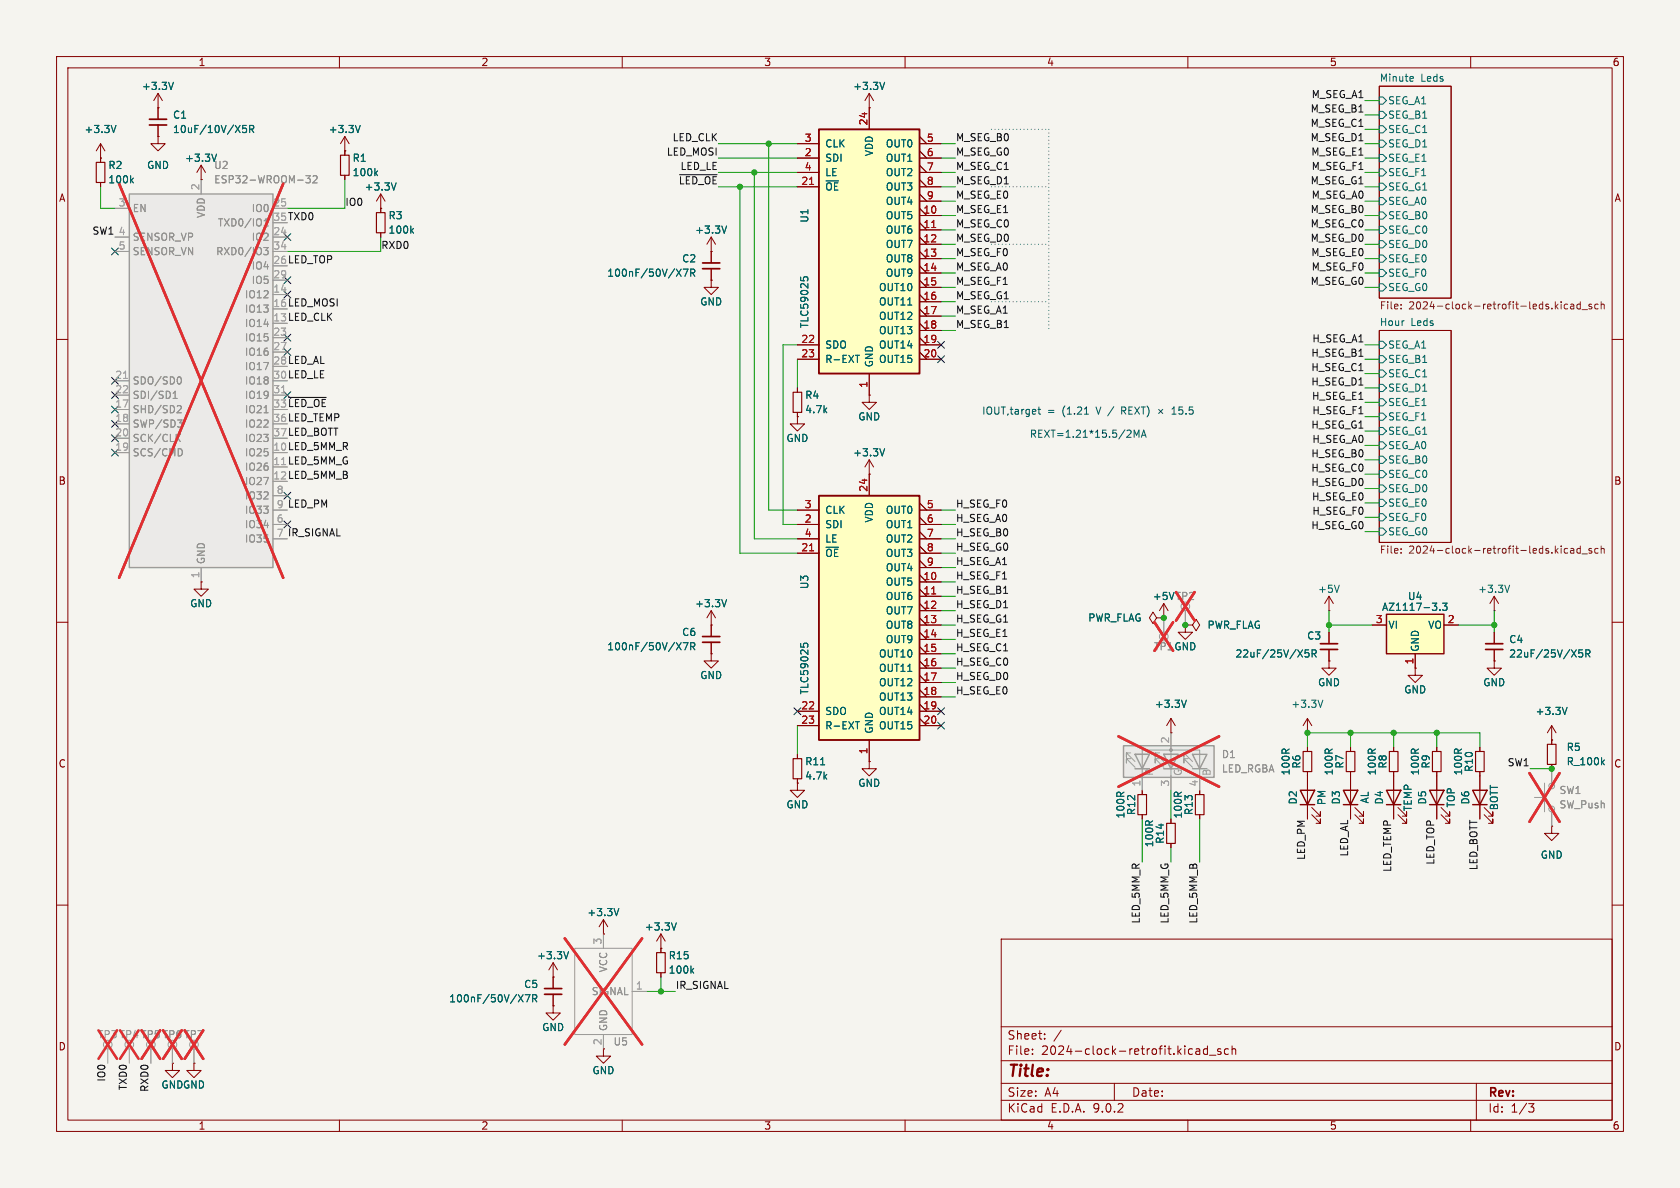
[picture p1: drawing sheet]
<svg xmlns="http://www.w3.org/2000/svg" width="297mm" height="210mm" viewBox="0 0 297 210" stroke-linecap="round" stroke-linejoin="round" font-family="sans-serif">
<path d="M0 0h297v210h-297z" fill="#f5f4ef" stroke="#f5f4ef" stroke-width=".18"/>
<g fill="none" stroke="#840000" stroke-width=".18">
<path d="M10 10h277v190h-277zM12 12h273v186h-273zM27.9 19.1h.1M27.9 16.5v4.6M27.9 16.5l-.7 1.3M27.9 16.5l.8 1.3M60 10v2M110 10v2M160 10v2M210 10v2M243.8 15.2h12.7v37.5h-12.7zM260 10v2"/>
<path d="M17.8 27.9h.1M17.8 25.4v3.3M17.8 32.3v.7M17.8 25.4l-.8 1.3M17.8 25.4l.7 1.3M27.9 24.1v1.3h1.3l-1.3 1.3-1.2-1.3h1.2M27.9 24.1h.1M27.9 22.1v2M35.6 31.8h.1M35.6 29.2l-.8 1.3M35.6 29.2l.7 1.3M35.6 29.2v2.6"/>
<path d="M61 26.7h.1M61 24.1v3.3M61 31v.8M61 24.1l-.8 1.3M61 24.1l.7 1.3M67.3 36.8h.1M67.3 34.3l-.8 1.3M67.3 34.3l.8 1.3M67.3 34.3v3.3M67.3 41.1v.8M125.7 44.5h.1M125.7 49.5v1.3h1.3l-1.3 1.3-1.2-1.3h1.2"/>
<path d="M125.7 49.5h.1M125.7 41.9l-.7 1.3M125.7 41.9l.8 1.3M125.7 41.9v2.6M243.8 58.4h12.7v37.5h-12.7zM10 60h2M285 60h2M10 110h2M285 110h2M212.1 139.7v.8M212.1 144v.8M10 160h2"/>
<path d="M177 166h108v32h-108zM285 160h2M60 198v2M110 198v2M160 198v2M177 194.5h108M177 191.5h108M177 187.5h108M177 181.5h108M182.5 186.3v.1M182.5 185.5v.1M184.7 183.6v.1"/>
<path d="M184.7 182.8v.1M187.6 182.1l-1.3 2M197 191.5v3M210 198v2M211.5 185.5h.5l.1 .9M212.1 185.8h-.5a.29 .29 0 0 0-.2 .3 .29 .29 0 0 0 .2 .3l.5-.1M213.5 185.5l-.5-.1-.3 .3v.4l.2 .2h.6M213.5 184.9v1.5M213.8 186.5h1.2M215.8 185.5l-.3-.1-.3 .2 .1 .2 .5 .2v.3h-.6M217.2 185.5l-.5-.1-.2 .3v.4l.1 .2h.6M217.8 185.5l.2-.1 .4 .1 .1 .9"/>
<path d="M217.8 184.9v1.5M260 198v2M261 191.5v6.5M270.2 195.1h1l-.5 .6 .4 .1 .1 .5-.3 .3h-.4"/>
</g>
<g fill="none" stroke="#006464" stroke-width=".18">
<path d="M30.7 14.5l-.5 1.3M243.8 19.7h.7l.6 .6-.6 .7h-.7zM243.8 17.1h.7l.6 .7-.6 .6h-.7zM249.7 13.5l.2 .3-.6 .1M249.8 14.3l-.1 .1M20.5 22.2l-.4 1.2M23.2 31.8l.4 .5M23.6 31.5l-.5 .5M38.3 27.2l-.4 1.3M43.5 22.2h-.6v.6l.1-.1h.5l.1 .2-.1 .4-.1 .1-.5-.1M44.1 22.8h.6l.2-.2-.1-.3-.7-.1v1.2M44.4 22.8l.5 .6"/>
<path d="M63.7 22.2l-.4 1.2M66.4 30.6l.4 .5M66.8 30.2l-.5 .5M70 32.3l-.4 1.3M128.5 39.9l-.5 1.3M243.8 32.4h.7l.6 .6-.6 .7h-.7zM243.8 29.8h.7l.6 .7-.6 .6h-.7zM243.8 34.9h.7l.6 .7-.6 .6h-.7zM243.8 24.8h.7l.6 .6-.6 .6h-.7zM243.8 27.3h.7l.6 .6-.6 .7h-.7zM243.8 22.2h.7l.6 .7-.6 .6h-.7zM243.8 37.5h.7l.6 .6-.6 .6h-.7z"/>
<path d="M72.7 40.7l.4 .5M73.1 40.4l-.5 .5M243.8 50.2h.7l.6 .6-.6 .6h-.7zM243.8 47.6h.7l.6 .7-.6 .6h-.7zM243.8 45.1h.7l.6 .6-.6 .7h-.7zM243.8 42.5h.7l.6 .7-.6 .6h-.7zM243.8 40h.7l.6 .6-.6 .7h-.7zM243.8 62.9h.7l.6 .6-.6 .6h-.7zM243.8 75.6h.7l.6 .6-.6 .6h-.7zM243.8 60.3h.7l.6 .7-.6 .6h-.7zM243.8 73h.7l.6 .7-.6 .6h-.7zM243.8 78.1h.7l.6 .6-.6 .7h-.7z"/>
<path d="M243.8 67.9h.7l.6 .7-.6 .6h-.7zM243.8 70.5h.7l.6 .6-.6 .7h-.7zM243.8 65.4h.7l.6 .6-.6 .7h-.7zM243.8 93.3h.7l.6 .7-.6 .6h-.7zM243.8 90.8h.7l.6 .6-.6 .7h-.7zM243.8 80.6h.7l.6 .7-.6 .6h-.7zM243.8 88.3h.7l.6 .6-.6 .6h-.7zM243.8 85.7h.7l.6 .7-.6 .6h-.7zM243.8 83.2h.7l.6 .6-.6 .7h-.7z"/>
</g>
<g fill="none" stroke="#725600" stroke-width=".18">
<path d="M247.7 54.5v.1M247.7 53.8v.1M276 53.3v.2M276 53.8v.8M277.1 53.8h-.3l-.3 .2 .2 .6h.4M277.7 53.8h.5v.8M278.2 54.1h-.4l-.2 .2 .2 .3h.4M279.4 53.8h-.4l-.2 .2 .1 .6h.5M279.4 53.3v1.3M279.7 54.7h.9M281.4 53.8h-.3l-.2 .1 .1 .2 .4 .1v.4h-.5M282.5 53.8h-.3l-.3 .2 .1 .6h.5"/>
<path d="M283.1 53.9l.1-.1h.4v.8M283.1 53.3v1.3M247.7 97v.1M247.7 97.7v.1M276 96.5v.1M276 96.9v.9M277.1 97l-.3-.1-.3 .3 .2 .5h.4M277.7 97h.5v.8M278.2 97.2l-.4 .1-.2 .2 .2 .3 .4-.1M279.4 96.5v1.3M279.4 97l-.4-.1-.2 .3 .1 .5h.5M279.7 97.9h.9"/>
<path d="M281.4 97l-.3-.1-.2 .2 .1 .2 .4 .1v.3h-.5M282.5 97l-.3-.1-.3 .3 .1 .5h.5M283.1 96.5v1.3M283.1 97.1l.1-.2 .4 .1v.8"/>
</g>
<path d="M17 28.7h1.5v3.6h-1.5zM60.2 27.4h1.5v3.6h-1.5zM66.5 37.6h1.6v3.5h-1.6zM211.3 140.5h1.6v3.5h-1.6z" fill="none" stroke="#840000" stroke-width=".2"/>
<path d="M26.4 21.1h3.1M26.4 22.1h3.1" fill="none" stroke="#840000" stroke-width=".3"/>
<path d="M22.9 34.3h25.4v66h-25.4z" fill="#ebeae8"/>
<path d="M22.9 34.3h25.4v66h-25.4z" fill="none" stroke="#9c9b98" stroke-width=".25"/>
<g fill="none" stroke="#9c9b98" stroke-width=".18">
<path d="M20.3 36.8h2.6M35.6 31.8v2.5M48.3 36.8h2.5M20.3 41.9h2.6M20.3 44.5h2.6M48.3 41.9h2.5M48.3 44.5h2.5M48.3 49.5h2.5M48.3 52.1h2.5M48.3 59.7h2.5M20.3 67.3h2.6M20.3 69.9h2.6"/>
<path d="M20.3 72.4h2.6M20.3 74.9h2.6M20.3 77.5h2.6M48.3 69.9h2.5M48.3 62.2h2.5M20.3 80h2.6M48.3 87.6h2.5M48.3 90.2h2.5M48.3 92.7h2.5M48.3 95.3h2.5M35.6 100.3v2.6"/>
</g>
<g fill="none" stroke="#939391" stroke-width=".18">
<path d="M46.7 39.9h.7M46.7 39l.3-.3v1.2M54.1 31.1h.8l-.5 .4 .4 .2v.5l-.2 .1-.5-.1M55.3 31.2l.5-.1 .3 .3-.8 .9h.8M46.6 43.8h.8l-.4 .4 .3 .2v.5l-.1 .1h-.5M30.6 70.4h.7M30.6 69.5l.4-.3v1.2M31.3 77.3l.6 .7M31.4 74.2h.8l-.4 .5 .3 .1 .1 .5-.3 .2h-.3M31.5 71.7l.4 .1 .2 .3-.8 .9h.8M31.6 66.6a.68 .68 0 0 1 .5 .7 .68 .68 0 0 1-.5 .6M31.9 76.8l-.8 .7"/>
<path d="M32 79.4l.2 .5-.2 .6M46.7 73h.7"/>
</g>
<path d="M21.8 66.9h.8M49.8 69.4h.7" fill="none" stroke="#a5a4a2" stroke-width=".18"/>
<path d="M21.1 32.5l29 69.6M50.1 32.5l-29 69.6" fill="none" stroke="#e12e31" stroke-width=".46"/>
<path d="M198.6 131.8h16v5.6h-16z" fill="#ebeae8"/>
<path d="M198.6 131.8h16v5.6h-16zM200.7 133.4h2.5l-1.3 2.5zM200.7 135.9h2.5M205.7 133.4h2.6l-1.3 2.5zM205.7 135.9h2.6M210.8 133.4h2.6l-1.3 2.5zM210.8 135.9h2.6" fill="none" stroke="#9c9b98" stroke-width=".25"/>
<g fill="none" stroke="#9c9b98" stroke-width=".18">
<path d="M205.7 109.2v2.6M209.5 108v2.5M199.9 134.1h-.8v.8v-.8l1.6 1.5M199.9 133.1h-.8v.8v-.8l1.6 1.5M200.7 135.9h2.5M200.7 133.4h.1M200.7 133.4h2.5zM201.9 139.7v-7.1h10.2v7.1M205 134.1h-.8v.8v-.8l1.5 1.5M205 133.1h-.8v.8v-.8l1.5 1.5M205.7 135.9h2.6M205.7 133.4h.1"/>
<path d="M205.7 133.4h2.6zM207 129.5v10.2M210.1 134.1h-.8v.8v-.8l1.5 1.5M210.1 133.1h-.8v.8v-.8l1.5 1.5M101.6 167.6h10.2v15.3h-10.2zM106.7 165.1v2.5M111.8 175.3h2.5M19 185.4v2.6M22.9 185.4v2.6M26.7 185.4v2.6M30.5 185.4v2.6M34.3 185.4v2.6"/>
<path d="M106.7 182.9v2.5"/>
<circle cx="205.7" cy="112.5" r=".76"/>
<circle cx="209.5" cy="107.2" r=".76"/>
<circle cx="19" cy="184.7" r=".76"/>
<circle cx="22.9" cy="184.7" r=".76"/>
<circle cx="26.7" cy="184.7" r=".76"/>
<circle cx="30.5" cy="184.7" r=".76"/>
<circle cx="34.3" cy="184.7" r=".76"/>
</g>
<circle cx="207" cy="132.6" r=".25" fill="#9c9b98" stroke="#9c9b98" stroke-width=".18"/>
<g fill="none" stroke="#e12e31" stroke-width=".46">
<path d="M204.1 110l3.3 5M207.4 110l-3.3 5M207.9 104.7l3.3 5M211.2 104.7l-3.3 5M197.7 130.2l17.8 8.9M215.5 130.2l-17.8 8.9M99.8 165.9l13.7 18.7M113.5 165.9l-13.7 18.7M17.4 182.1l3.3 5.1M20.7 182.1l-3.3 5.1M21.2 182.1l3.3 5.1M24.5 182.1l-3.3 5.1"/>
<path d="M25 182.1l3.3 5.1M28.3 182.1l-3.3 5.1M28.8 182.1l3.3 5.1M32.1 182.1l-3.3 5.1M32.7 182.1l3.2 5.1M35.9 182.1l-3.2 5.1"/>
</g>
<path d="M124.2 46.5h3.1M124.2 47.5h3.1M233.4 113.8h3.1M233.4 114.8h3.1M96.3 174.8h3M96.3 175.8h3" fill="none" stroke="#840000" stroke-width=".3"/>
<g fill="none" stroke="#840000" stroke-width=".18">
<path d="M153.7 19.1h.1M153.7 16.5l-.8 1.3M153.7 16.5l.7 1.3M153.7 16.5v2.6M125.7 44.5v2M125.7 47.5v2M35.6 102.9v1.2h1.2l-1.2 1.3-1.3-1.3h1.3M35.6 102.9h.1M204.5 109.2l-.7-1-.6 1 .6 1 .7-1h1.2M205.7 109.2h.1M205.7 106.7l-.7 1.3M205.7 106.7l.8 1.3"/>
<path d="M205.7 106.7v2.5M209.5 110.5v1.3h1.3l-1.3 1.2-1.2-1.2h1.2M209.5 110.5h.1M209.5 110.5h1.3l.7-1 .6 1-.6 1-.7-1M234.9 111.8v2M234.9 114.8v2M201.9 139.7v.8M207 129.5h.1M207 127v2.5M207 127l-.8 1.3M207 127l.8 1.3M231.1 129.5h.1"/>
<path d="M231.1 127v2.5M231.1 132.1v.7M231.1 136.4v8.4M231.1 127l-.7 1.3M231.1 127l.8 1.3M201.9 144v.8M207 144.8v.7M207 149.1v.8M231.9 144l1.5 1.5v-.7v.7h-.7M231.9 142.7l1.5 1.6v-.8v.8h-.7M97.8 177.8v1.3h1.3l-1.3 1.2-1.3-1.2h1.3M97.8 177.8h.1"/>
<path d="M97.8 172.7h.1M97.8 170.2l-.8 1.3M97.8 170.2l.8 1.3M97.8 170.2v4.6M97.8 175.8v2M106.7 165.1h.1M106.7 162.6l-.8 1.2M106.7 162.6l.7 1.2M106.7 162.6v2.5M30.5 188v1.2h1.2l-1.2 1.3-1.3-1.3h1.3M30.5 188h.1M34.3 188v1.2h1.3l-1.3 1.3-1.3-1.3h1.3"/>
<path d="M34.3 188h.1M106.7 185.4v1.3h1.2l-1.2 1.3-1.3-1.3h1.3"/>
</g>
<g fill="none" stroke="#006464" stroke-width=".18">
<path d="M156.4 14.5l-.4 1.3M119.6 47.6l.8 1.2M120.4 47.6l-.8 1.2M120.8 47.6h.8l-.5 1.2M122.1 48.2h.6l.1-.2v-.3l-.7-.1v1.2M122.4 48.2l.4 .6M231.4 114.9h-.6l-.1 .6 .2-.1h.4l.1 .2v.4l-.2 .1-.5-.1M232 115.5h.6l.1-.2-.1-.3-.6-.1v1.2M232.3 115.5l.4 .6M209.7 123.8l-.4 1.2M233.9 123.8l-.5 1.2M91.6 175.8l.9 1.3"/>
<path d="M92.5 175.8l-.9 1.3M92.8 175.8h.9l-.6 1.3M94.2 176.5l.6-.1 .1-.1-.1-.3-.6-.2v1.3M94.5 176.5l.4 .6M100.5 168.2l-.4 1.3M109.4 160.6l-.4 1.3"/>
</g>
<path d="M230.4 132.8h1.5v3.6h-1.5zM201.2 140.5h1.5v3.5h-1.5zM206.2 145.5h1.6v3.6h-1.6z" fill="none" stroke="#840000" stroke-width=".2"/>
<path d="M229.9 139.7h2.5l-1.3 2.5zM229.9 142.2h2.5" fill="none" stroke="#840000" stroke-width=".25"/>
<path d="M144.8 22.9h17.8v43.1h-17.8z" fill="#ffffc2"/>
<path d="M144.8 22.9h17.8v43.1h-17.8z" fill="none" stroke="#840000" stroke-width=".33"/>
<g fill="none" stroke="#840000" stroke-width=".18">
<path d="M153.7 19.1v3.8M141 25.4h3.8M141 27.9h3.8M141 30.5h3.8M141 33h3.8M162.6 25.4h3.8M162.6 27.9h3.8M162.6 30.5h3.8M162.6 33h3.8M162.6 24.1l1.2 1.3M162.6 26.7l1.2 1.2M162.6 29.2l1.2 1.3"/>
<path d="M162.6 31.8l1.2 1.2M162.6 35.6h3.8M162.6 34.3l1.2 1.3M162.6 38.1h3.8M162.6 36.8l1.2 1.3M162.6 39.4l1.2 1.2M162.6 40.6h3.8M162.6 43.2h3.8M162.6 41.9l1.2 1.3M162.6 45.7h3.8M162.6 44.5l1.2 1.2M162.6 48.3h3.8"/>
<path d="M162.6 47l1.2 1.3M162.6 50.8h3.8M162.6 49.5l1.2 1.3M162.6 53.3h3.8M162.6 52.1l1.2 1.2M162.6 55.9h3.8M162.6 54.6l1.2 1.3M162.6 58.4h3.8M162.6 57.2l1.2 1.2M162.6 59.7l1.2 1.3M141 61h3.8M141 63.5h3.8"/>
<path d="M153.7 66v3.9M162.6 61h3.8M162.6 63.5h3.8M162.6 62.2l1.2 1.3M125.7 115.6v1.2h1.3l-1.3 1.3-1.2-1.3h1.2M125.7 115.6h.1M125.7 110.5h.1M125.7 108v4.5M125.7 113.5v2.1M125.7 108l-.7 1.2M125.7 108l.8 1.2"/>
</g>
<path d="M143.1 32.6h.7M164.7 40.2h.7" fill="none" stroke="#a90000" stroke-width=".18"/>
<path d="M141.5 49v.6M142 49.5v-.3l.3-.3 .5 .1v.5M151.2 62.8h.7M119.6 113.6l.8 1.3M120.4 113.6l-.8 1.3M120.8 113.6h.8l-.5 1.3M122.1 114.3l.6-.1 .1-.2v-.3l-.7-.1v1.3M122.4 114.3l.4 .6M128.5 106l-.5 1.3" fill="none" stroke="#006464" stroke-width=".18"/>
<path d="M124.2 112.5h3.1M124.2 113.5h3.1" fill="none" stroke="#840000" stroke-width=".3"/>
<path d="M144.8 87.6h17.8v43.2h-17.8z" fill="#ffffc2"/>
<path d="M144.8 87.6h17.8v43.2h-17.8z" fill="none" stroke="#840000" stroke-width=".33"/>
<g fill="none" stroke="#840000" stroke-width=".18">
<path d="M141 73.7v1.2h1.2l-1.2 1.3-1.3-1.3h1.3M141 73.7h.1M141 68.6v.7M141 72.9v.8M153.7 69.9v1.2h1.2l-1.2 1.3-1.3-1.3h1.3M153.7 69.9h.1M141 90.2h3.8M141 92.7h3.8M141 95.3h3.8M141 97.8h3.8M153.7 83.8h.1M153.7 81.3v6.3"/>
<path d="M153.7 81.3l-.8 1.3M153.7 81.3l.7 1.3M162.6 90.2h3.8M162.6 92.7h3.8M162.6 95.3h3.8M162.6 97.8h3.8M162.6 88.9l1.2 1.3M162.6 91.4l1.2 1.3M162.6 94l1.2 1.3M162.6 96.5l1.2 1.3M162.6 99.1l1.2 1.2M162.6 100.3h3.8"/>
<path d="M162.6 102.9h3.8M162.6 101.6l1.2 1.3M162.6 105.4h3.8M162.6 104.1l1.2 1.3M162.6 108h3.8M162.6 106.7l1.2 1.3M162.6 110.5h3.8M162.6 109.2l1.2 1.3M162.6 113h3.8M162.6 111.8l1.2 1.2M162.6 115.6h3.8M162.6 114.3l1.2 1.3"/>
<path d="M162.6 118.1h3.8M162.6 116.8l1.2 1.3M162.6 119.4l1.2 1.3M234.9 116.8v1.3h1.3l-1.3 1.3-1.2-1.3h1.2M234.9 116.8h.1M250.2 118.1v1.3h1.3l-1.3 1.3-1.3-1.3h1.3M250.2 118.1h.1M141 138.4v1.3h1.2l-1.2 1.3-1.3-1.3h1.3M141 138.4h.1M141 125.7h3.8M141 128.3h3.8M141 133.4v.7"/>
<path d="M141 137.7v.7M153.7 134.6v1.3h1.2l-1.2 1.3-1.3-1.3h1.3M153.7 134.6h.1M153.7 130.8v3.8M162.6 125.7h3.8M162.6 128.3h3.8M162.6 120.7h3.8M162.6 123.2h3.8M162.6 121.9l1.2 1.3M162.6 124.5l1.2 1.2M162.6 127l1.2 1.3M238.8 132.1v.7"/>
<path d="M238.8 136.4v.8M116.8 167.6h.1M116.8 165.1v3.3M116.8 172v.7M116.8 165.1l-.7 1.3M116.8 165.1l.8 1.3"/>
</g>
<path d="M143.1 97.4h.7M164.7 105h.7" fill="none" stroke="#a90000" stroke-width=".18"/>
<path d="M156.4 79.3l-.4 1.3M141.5 113.8v.6M142 114.2v-.3l.3-.2 .4 .1 .1 .4M145.1 135.2h.7M151.2 127.6h.7M119.6 163.1l-.5 1.3M122.3 171.5l.3 .5M122.6 171.2l-.4 .5" fill="none" stroke="#006464" stroke-width=".18"/>
<path d="M140.2 69.3h1.5v3.6h-1.5zM140.2 134.1h1.5v3.6h-1.5zM238 132.8h1.5v3.6h-1.5zM116.1 168.4h1.5v3.6h-1.5z" fill="none" stroke="#840000" stroke-width=".2"/>
<path d="M245.1 108.6h10.2v7h-10.2z" fill="#ffffc2"/>
<path d="M245.1 108.6h10.2v7h-10.2zM237.5 139.7h2.5l-1.2 2.5zM245.1 139.7h2.5l-1.2 2.5zM252.7 139.7h2.6l-1.3 2.5zM260.3 139.7h2.6l-1.3 2.5zM237.5 142.2h2.5M245.1 142.2h2.5M252.7 142.2h2.6M260.3 142.2h2.6" fill="none" stroke="#840000" stroke-width=".25"/>
<g fill="none" stroke="#840000" stroke-width=".18">
<path d="M27.9 19.1h.1M27.9 19.1v2M153.7 19.1h.1M153.7 19.1v3.8M17.8 27.9h.1M17.8 27.9v.8M17.8 32.3v.7M27.9 24.1h.1M27.9 22.1v2M35.6 31.8h.1M61 26.7h.1M61 26.7v.7"/>
<path d="M61 31v.8M67.3 36.8h.1M67.3 36.8v.8M141 25.4h3.8M141 27.9h3.8M141 30.5h3.8M141 33h3.8M162.6 25.4h3.8M162.6 27.9h3.8M162.6 30.5h3.8M162.6 33h3.8M162.6 24.1l1.2 1.3"/>
<path d="M162.6 26.7l1.2 1.2M162.6 29.2l1.2 1.3M162.6 31.8l1.2 1.2M162.6 35.6h3.8M162.6 34.3l1.2 1.3M162.6 38.1h3.8M162.6 36.8l1.2 1.3M162.6 39.4l1.2 1.2M67.3 41.1v.8M125.7 49.5h.1M125.7 44.5h.1M125.7 44.5v2"/>
<path d="M125.7 47.5v2M162.6 40.6h3.8M162.6 43.2h3.8M162.6 41.9l1.2 1.3M162.6 45.7h3.8M162.6 44.5l1.2 1.2M162.6 48.3h3.8M162.6 47l1.2 1.3M162.6 50.8h3.8M162.6 49.5l1.2 1.3M162.6 53.3h3.8M162.6 52.1l1.2 1.2"/>
<path d="M162.6 55.9h3.8M162.6 54.6l1.2 1.3M162.6 58.4h3.8M162.6 57.2l1.2 1.2M162.6 59.7l1.2 1.3M141 73.7h.1M141 68.6v.7M141 72.9v.8M141 61h3.8M141 63.5h3.8M153.7 69.9h.1M153.7 66v3.9"/>
<path d="M162.6 61h3.8M162.6 63.5h3.8M162.6 62.2l1.2 1.3M141 90.2h3.8M141 92.7h3.8M141 95.3h3.8M141 97.8h3.8M153.7 83.8h.1M153.7 83.8v3.8M162.6 90.2h3.8M162.6 92.7h3.8M162.6 95.3h3.8"/>
<path d="M162.6 97.8h3.8M162.6 88.9l1.2 1.3M162.6 91.4l1.2 1.3M162.6 94l1.2 1.3M162.6 96.5l1.2 1.3M162.6 99.1l1.2 1.2M35.6 102.9h.1M125.7 110.5h.1M125.7 115.6h.1M125.7 110.5v2M125.7 113.5v2.1M162.6 110.5h3.8"/>
<path d="M162.6 100.3h3.8M162.6 102.9h3.8M162.6 101.6l1.2 1.3M162.6 105.4h3.8M162.6 104.1l1.2 1.3M162.6 108h3.8M162.6 106.7l1.2 1.3M162.6 109.2l1.2 1.3M162.6 113h3.8M162.6 111.8l1.2 1.2M162.6 115.6h3.8M162.6 114.3l1.2 1.3"/>
<path d="M162.6 118.1h3.8M162.6 116.8l1.2 1.3M162.6 119.4l1.2 1.3M205.7 109.2h.1M209.5 110.5h.1M234.9 108h.1M234.9 116.8h.1M234.9 105.4l-.7 1.3M234.9 105.4l.8 1.3M234.9 105.4v2.6M234.9 111.8v2M234.9 114.8v2"/>
<path d="M242.6 110.5h2.5M250.2 118.1h.1M250.2 115.6v2.5M255.3 110.5h2.5M264.2 116.8v1.3h1.2l-1.2 1.3-1.3-1.3h1.3M264.2 116.8h.1M264.2 108h.1M264.2 105.4v2.6M264.2 111.8v2M264.2 114.8v2M264.2 105.4l-.8 1.3M264.2 105.4l.7 1.3"/>
<path d="M141 138.4h.1M141 133.4v.7M141 137.7v.7M141 125.7h3.8M141 128.3h3.8M153.7 134.6h.1M153.7 130.8v3.8M162.6 125.7h3.8M162.6 128.3h3.8M162.6 120.7h3.8M162.6 123.2h3.8M162.6 121.9l1.2 1.3"/>
<path d="M162.6 124.5l1.2 1.2M162.6 127l1.2 1.3M201.9 139.7v.8M207 129.5h.1M212.1 139.7v.8M231.1 132.1v.7M231.1 136.4v3.3M238.8 132.1v.7M238.8 136.4v8.4M246.4 132.1v.7M246.4 136.4v8.4M254 132.1v.7"/>
<path d="M254 136.4v8.4M261.6 132.1v.7M261.6 136.4v8.4M274.3 130.8h.1M274.3 128.3v3.3M274.3 135.1v.8M274.3 128.3l-.7 1.2M274.3 128.3l.8 1.2M201.9 144v.8M207 144.8v.7M207 149.1v.8M212.1 144v.8"/>
<path d="M231.1 142.2v2.6M239.5 144l1.5 1.5v-.7v.7h-.7M239.5 142.7l1.5 1.6v-.8v.8h-.7M247.1 144l1.6 1.5v-.7v.7h-.8M247.1 142.7l1.6 1.6v-.8v.8h-.8M254.8 144l1.5 1.5v-.7v.7h-.8M254.8 142.7l1.5 1.6v-.8v.8h-.8M262.4 144l1.5 1.5v-.7v.7h-.8M262.4 142.7l1.5 1.6v-.8v.8h-.8M274.3 146.1v1.2h1.3l-1.3 1.3-1.3-1.3h1.3M274.3 146.1h.1M97.8 172.7h.1"/>
<path d="M97.8 177.8h.1M97.8 172.7v2.1M97.8 175.8v2M106.7 165.1h.1M116.8 167.6h.1M116.8 167.6v.8M116.8 172v.7M30.5 188h.1M34.3 188h.1"/>
</g>
<g fill="none" stroke="#006464" stroke-width=".18">
<path d="M30.7 14.5l-.5 1.3M156.4 14.5l-.4 1.3M20.5 22.2l-.4 1.2M23.2 31.8l.4 .5M23.6 31.5l-.5 .5M38.3 27.2l-.4 1.3M43.5 22.2h-.6v.6l.1-.1h.5l.1 .2-.1 .4-.1 .1-.5-.1M44.1 22.8h.6l.2-.2-.1-.3-.7-.1v1.2M44.4 22.8l.5 .6M63.7 22.2l-.4 1.2M66.4 30.6l.4 .5M66.8 30.2l-.5 .5"/>
<path d="M70 32.3l-.4 1.3M128.5 39.9l-.5 1.3M72.7 40.7l.4 .5M73.1 40.4l-.5 .5M119.6 47.6l.8 1.2M120.4 47.6l-.8 1.2M120.8 47.6h.8l-.5 1.2M122.1 48.2h.6l.1-.2v-.3l-.7-.1v1.2M122.4 48.2l.4 .6M141.5 49v.6M142 49.5v-.3l.3-.3 .5 .1v.5M151.2 62.8h.7"/>
<path d="M156.4 79.3l-.4 1.3M119.6 113.6l.8 1.3M120.4 113.6l-.8 1.3M120.8 113.6h.8l-.5 1.3M122.1 114.3l.6-.1 .1-.2v-.3l-.7-.1v1.3M122.4 114.3l.4 .6M128.5 106l-.5 1.3M141.5 113.8v.6M142 114.2v-.3l.3-.2 .4 .1 .1 .4M231.4 114.9h-.6l-.1 .6 .2-.1h.4l.1 .2v.4l-.2 .1-.5-.1M232 115.5h.6l.1-.2-.1-.3-.6-.1v1.2M232.3 115.5l.4 .6"/>
<path d="M236.8 103.4l-.5 1.3M254.5 107.8v.1M255 106.6h.8l-.4 .5 .4 .1v.6l-.2 .1-.6-.1M266.9 103.4l-.4 1.3M279.8 114.9h-.7v.6l.2-.1h.4l.1 .2v.4l-.2 .1-.5-.1M280.4 115.5h.6l.1-.2-.1-.3-.6-.1v1.2M280.7 115.5l.4 .6M145.1 135.2h.7M151.2 127.6h.7M209.7 123.8l-.4 1.2M277 125l-.4 1.3M283.3 134.7l.3 .5"/>
<path d="M283.6 134.4l-.5 .4M91.6 175.8l.9 1.3M92.5 175.8l-.9 1.3M92.8 175.8h.9l-.6 1.3M94.2 176.5l.6-.1 .1-.1-.1-.3-.6-.2v1.3M94.5 176.5l.4 .6M100.5 168.2l-.4 1.3M109.4 160.6l-.4 1.3M119.6 163.1l-.5 1.3M122.3 171.5l.3 .5M122.6 171.2l-.4 .5"/>
</g>
<path d="M245.6 132.8h1.5v3.6h-1.5zM253.2 132.8h1.6v3.6h-1.6zM260.9 132.8h1.5v3.6h-1.5zM273.6 131.6h1.5v3.5h-1.5z" fill="none" stroke="#840000" stroke-width=".2"/>
<g fill="none" stroke="#9c9b98" stroke-width=".18">
<path d="M20.3 36.8h2.6M35.6 31.8v2.5M48.3 36.8h2.5M20.3 41.9h2.6M20.3 44.5h2.6M48.3 41.9h2.5M48.3 44.5h2.5M48.3 49.5h2.5M48.3 52.1h2.5M48.3 59.7h2.5M20.3 67.3h2.6M20.3 69.9h2.6"/>
<path d="M20.3 72.4h2.6M20.3 74.9h2.6M20.3 77.5h2.6M48.3 69.9h2.5M48.3 62.2h2.5M20.3 80h2.6M48.3 87.6h2.5M48.3 90.2h2.5M48.3 92.7h2.5M48.3 95.3h2.5M35.6 100.3v2.6M205.7 109.2v2.6"/>
<path d="M209.5 108v2.5M201.9 137.2v2.5M207 129.5v2.6M207 137.2v2.5M212.1 137.2v2.5M273 138.4v5.1M274.3 135.9v2.5M271.3 141h1.7M274.3 143.5v2.6M106.7 165.1v2.5M111.8 175.3h2.5M26.7 185.4v2.6"/>
<path d="M30.5 185.4v2.6M34.3 185.4v2.6M106.7 182.9v2.5"/>
<circle cx="274.3" cy="138.9" r=".51"/>
<circle cx="274.3" cy="143" r=".51"/>
</g>
<g fill="none" stroke="#e12e31" stroke-width=".46">
<path d="M21.1 32.5l29 69.6M50.1 32.5l-29 69.6M204.1 110l3.3 5M207.4 110l-3.3 5M207.9 104.7l3.3 5M211.2 104.7l-3.3 5M197.7 130.2l17.8 8.9M215.5 130.2l-17.8 8.9M270.4 136.7l5.3 8.6M275.7 136.7l-5.3 8.6M99.8 165.9l13.7 18.7M113.5 165.9l-13.7 18.7"/>
<path d="M25 182.1l3.3 5.1M28.3 182.1l-3.3 5.1M28.8 182.1l3.3 5.1M32.1 182.1l-3.3 5.1M32.7 182.1l3.2 5.1M35.9 182.1l-3.2 5.1"/>
</g>
<path d="M262.6 113.8h3.1M262.6 114.8h3.1" fill="none" stroke="#840000" stroke-width=".3"/>
<path d="M120.1 30.9h6.7M51 70.3h6.7" fill="none" stroke="#0f0f0f" stroke-width=".18"/>
<path d="M175.3 33h10.1M175.3 22.9h10.1M185.4 22.9v35.5M175.3 43.2h10.1M175.3 53.3h10.1" fill="none" stroke="#0000c2" stroke-width=".18" stroke-dasharray="0 .6"/>
<g fill="none" stroke="#009600" stroke-width=".18">
<path d="M241.3 17.8h2.5M17.8 33v3.8h2.5M61 31.8v5h-10.2M127 27.9h14M127 33h14M127 25.4h14M127 30.5h14M130.8 33v64.8h10.2M133.3 30.5v64.8h7.7M135.9 25.4v64.8h5.1M166.4 27.9h2.5M166.4 35.6h2.5"/>
<path d="M166.4 38.1h2.5M166.4 33h2.5M166.4 25.4h2.5M166.4 30.5h2.5M241.3 27.9h2.5M241.3 35.6h2.5M241.3 38.1h2.5M241.3 33h2.5M241.3 22.9h2.5M241.3 25.4h2.5M241.3 30.5h2.5M241.3 20.3h2.5"/>
<path d="M67.3 41.9v2.6h-16.5M166.4 45.7h2.5M166.4 43.2h2.5M166.4 40.6h2.5M166.4 50.8h2.5M166.4 48.3h2.5M166.4 58.4h2.5M166.4 53.3h2.5M166.4 55.9h2.5M241.3 45.7h2.5M241.3 43.2h2.5M241.3 40.6h2.5"/>
<path d="M241.3 50.8h2.5M241.3 48.3h2.5M141 63.5v5.1M141 61h-2.6v31.7h2.6M241.3 61h2.5M241.3 63.5h2.5M241.3 73.7h2.5M241.3 78.7h2.5M241.3 76.2h2.5M241.3 71.1h2.5M241.3 66h2.5M241.3 68.6h2.5"/>
<path d="M166.4 95.3h2.5M166.4 97.8h2.5M166.4 90.2h2.5M166.4 92.7h2.5M241.3 94h2.5M241.3 91.4h2.5M241.3 88.9h2.5M241.3 83.8h2.5M241.3 81.3h2.5M241.3 86.4h2.5M166.4 118.1h2.5M166.4 115.6h2.5"/>
<path d="M166.4 110.5h2.5M166.4 108h2.5M166.4 113h2.5M166.4 105.4h2.5M166.4 100.3h2.5M166.4 102.9h2.5M234.9 110.5h7.7M234.9 108v3.8M257.8 110.5h6.4M264.2 108v3.8M141 128.3v5.1M166.4 120.7h2.5"/>
<path d="M166.4 123.2h2.5M207 139.7v5.1M231.1 132.1v-2.6h30.5v2.6M238.8 129.5v2.6M246.4 129.5v2.6M254 129.5v2.6M270.5 135.9h3.8M201.9 144.8v7.6M207 149.9v2.5M212.1 144.8v7.6M114.3 175.3h5.1M116.8 172.7v2.6"/>
</g>
<g fill="none" stroke="#000084" stroke-width=".18">
<path d="M19.7 43.8l1.2 1.3M20.9 43.8l-1.2 1.3M50.2 48.9l1.2 1.2M50.2 51.5l1.2 1.2M50.2 59.1l1.2 1.2M50.2 41.3l1.2 1.2M51.4 48.9l-1.2 1.2M51.4 51.5l-1.2 1.2M51.4 59.1l-1.2 1.2M51.4 41.3l-1.2 1.2M19.7 79.4l1.2 1.2M19.7 66.7l1.2 1.2"/>
<path d="M19.7 74.3l1.2 1.2M19.7 71.8l1.2 1.2M19.7 69.2l1.2 1.3M19.7 76.9l1.2 1.2M20.9 79.4l-1.2 1.2M20.9 66.7l-1.2 1.2M20.9 71.8l-1.2 1.2M20.9 74.3l-1.2 1.2M20.9 69.2l-1.2 1.3M20.9 76.9l-1.2 1.2M50.2 61.6l1.2 1.2M50.2 69.2l1.2 1.3"/>
<path d="M51.4 61.6l-1.2 1.2M51.4 69.2l-1.2 1.3M165.8 60.4l1.2 1.2M165.8 62.9l1.2 1.2M167 60.4l-1.2 1.2M167 62.9l-1.2 1.2M50.2 92.1l1.2 1.2M50.2 87l1.2 1.2M51.4 92.1l-1.2 1.2M51.4 87l-1.2 1.2M140.4 125.1l1.2 1.2M141.6 125.1l-1.2 1.2"/>
<path d="M165.8 125.1l1.2 1.2M165.8 127.7l1.2 1.2M167 125.1l-1.2 1.2M167 127.7l-1.2 1.2"/>
</g>
<g fill="none" stroke="#0000c2" stroke-width=".18">
<path d="M183.5 72.4h.5M183.7 71.9v1.1l.3 .2M191.7 73.2h.7M198.3 72.6h.5M198.8 71.9h-.5v1.3M200.5 77.3v-1.3l.4 .9 .5-.9v1.3M201.8 77.3l.4-1.3 .4 1.3M201.9 76.9h.6M204.8 72.4l.8 .7M205.6 72.4l-.8 .7M207.2 73.2h.7M207.2 72.3l.4-.4v1.3"/>
<path d="M209.1 71.9h-.6l-.1 .6 .2-.1 .4 .1 .1 .2v.4l-.2 .1-.5-.1M209.7 73.1v.1M210.9 71.9h-.6l-.1 .6 .2-.1 .4 .1 .1 .2v.4l-.2 .1-.5-.1"/>
</g>
<g fill="none" stroke="#939391" stroke-width=".18">
<path d="M46.7 39.9h.7M46.7 39l.3-.3v1.2M54.1 31.1h.8l-.5 .4 .4 .2v.5l-.2 .1-.5-.1M55.3 31.2l.5-.1 .3 .3-.8 .9h.8M46.6 43.8h.8l-.4 .4 .3 .2v.5l-.1 .1h-.5M30.6 70.4h.7M30.6 69.5l.4-.3v1.2M31.3 77.3l.6 .7M31.4 74.2h.8l-.4 .5 .3 .1 .1 .5-.3 .2h-.3M31.5 71.7l.4 .1 .2 .3-.8 .9h.8M31.6 66.6a.68 .68 0 0 1 .5 .7 .68 .68 0 0 1-.5 .6M31.9 76.8l-.8 .7"/>
<path d="M32 79.4l.2 .5-.2 .6M46.7 73h.7"/>
</g>
<path d="M21.8 66.9h.8M49.8 69.4h.7" fill="none" stroke="#a5a4a2" stroke-width=".18"/>
<path d="M143.1 32.6h.7M164.7 40.2h.7M143.1 97.4h.7M164.7 105h.7" fill="none" stroke="#a90000" stroke-width=".18"/>
<g fill="#009600" stroke="#009600" stroke-width=".18">
<circle cx="254" cy="129.5" r=".46"/>
<circle cx="234.9" cy="110.5" r=".46"/>
<circle cx="264.2" cy="110.5" r=".46"/>
<circle cx="246.4" cy="129.5" r=".46"/>
<circle cx="238.8" cy="129.5" r=".46"/>
<circle cx="274.3" cy="135.9" r=".46"/>
<circle cx="209.5" cy="110.5" r=".46"/>
<circle cx="205.7" cy="109.2" r=".46"/>
<circle cx="231.1" cy="129.5" r=".46"/>
<circle cx="116.8" cy="175.3" r=".46"/>
<circle cx="135.9" cy="25.4" r=".46"/>
<circle cx="133.3" cy="30.5" r=".46"/>
<circle cx="130.8" cy="33" r=".46"/>
</g>
<text font-size="2.8" fill="#840000" x="178" y="190.9">Title:</text>
<g font-size="2.1" fill="#840000">
<text x="178" y="184">Sheet:</text>
<text x="178" y="186.7">File:</text>
<text x="184.1" y="186.7">2024-clock-retrofit.kicad_sch</text>
<text x="178" y="196.9">KiCad</text>
<text x="178" y="194.1">Size:</text>
<text x="184.7" y="194.1">A4</text>
<text x="185.7" y="196.9">E.D.A.</text>
<text x="193.3" y="196.9">9.0.2</text>
<text x="200" y="194.1">Date:</text>
<text x="263" y="194.3">Rev:</text>
<text x="263" y="196.9">Id:</text>
<text x="267.1" y="196.9">1/3</text>
</g>
<g font-size="1.8" fill="#840000">
<text x="35" y="11.9">1</text>
<text x="85" y="11.9">2</text>
<text x="135" y="11.9">3</text>
<text x="185" y="11.9">4</text>
<text x="235" y="11.9">5</text>
<text x="285" y="11.9">6</text>
<text x="10.3" y="35.9">A</text>
<text x="285.3" y="35.9">A</text>
<text x="10.3" y="85.9">B</text>
<text x="285.3" y="85.9">B</text>
<text x="10.3" y="135.9">C</text>
<text x="285.3" y="135.9">C</text>
<text x="10.3" y="185.9">D</text>
<text x="106.4" y="184.9" transform="rotate(-90 106.4 184.9)">2</text>
<text x="285.3" y="185.9">D</text>
<text x="35" y="199.9">1</text>
<text x="85" y="199.9">2</text>
<text x="135" y="199.9">3</text>
<text x="185" y="199.9">4</text>
<text x="235" y="199.9">5</text>
<text x="285" y="199.9">6</text>
</g>
<g font-size="1.8" fill="#006464">
<text x="25" y="16.1">+3.3V</text>
<text x="150.7" y="16.1">+3.3V</text>
<text x="243.8" y="14.5">Minute</text>
<text x="251.2" y="14.5">Leds</text>
<text x="14.8" y="23.7">+3.3V</text>
<text x="30.5" y="21.2">C1</text>
<text x="30.5" y="23.7">10uF/10V/X5R</text>
<text x="58" y="23.7">+3.3V</text>
<text x="245.3" y="21.2">SEG_B1</text>
<text x="245.3" y="18.6">SEG_A1</text>
<text x="245.3" y="23.7">SEG_C1</text>
<text x="32.6" y="28.8">+3.3V</text>
<text x="62.2" y="28.8">R1</text>
<text x="145.8" y="26.3">CLK</text>
<text x="145.8" y="28.8">SDI</text>
<text x="154.5" y="27.7" transform="rotate(-90 154.5 27.7)">VDD</text>
<text x="156.5" y="26.3">OUT0</text>
<text x="156.5" y="28.8">OUT1</text>
<text x="245.3" y="26.3">SEG_D1</text>
<text x="245.3" y="28.8">SEG_E1</text>
<text x="19.1" y="30.1">R2</text>
<text x="19.1" y="32.6">100k</text>
<text x="25.9" y="30.1">GND</text>
<text x="62.2" y="31.3">100k</text>
<text x="64.4" y="33.9">+3.3V</text>
<text x="145.8" y="31.3">LE</text>
<text x="145.8" y="33.9">~{OE}</text>
<text x="156.5" y="31.3">OUT2</text>
<text x="156.5" y="33.9">OUT3</text>
<text x="245.3" y="33.9">SEG_G1</text>
<text x="245.3" y="31.3">SEG_F1</text>
<text x="68.6" y="39">R3</text>
<text x="68.6" y="41.5">100k</text>
<text x="122.8" y="41.5">+3.3V</text>
<text x="143.1" y="39.5" transform="rotate(-90 143.1 39.5)">U1</text>
<text x="156.5" y="36.4">OUT4</text>
<text x="156.5" y="39">OUT5</text>
<text x="156.5" y="41.5">OUT6</text>
<text x="245.3" y="36.4">SEG_A0</text>
<text x="245.3" y="39">SEG_B0</text>
<text x="245.3" y="41.5">SEG_C0</text>
<text x="120.5" y="46.6">C2</text>
<text x="156.5" y="44">OUT7</text>
<text x="156.5" y="46.6">OUT8</text>
<text x="245.3" y="46.6">SEG_E0</text>
<text x="245.3" y="44">SEG_D0</text>
<text x="107.3" y="49.1">100nF/50V/X7R</text>
<text x="155.3" y="51.7">OUT10</text>
<text x="156.5" y="49.1">OUT9</text>
<text x="245.3" y="51.7">SEG_G0</text>
<text x="245.3" y="49.1">SEG_F0</text>
<text x="123.7" y="54.2">GND</text>
<text x="143.1" y="58.1" transform="rotate(-90 143.1 58.1)">TLC59025</text>
<text x="155.3" y="54.2">OUT11</text>
<text x="155.3" y="56.7">OUT12</text>
<text x="155.3" y="59.3">OUT13</text>
<text x="243.8" y="57.7">Hour</text>
<text x="249.4" y="57.7">Leds</text>
<text x="145.8" y="61.8">SDO</text>
<text x="145.8" y="64.4">R-EXT</text>
<text x="154.5" y="65" transform="rotate(-90 154.5 65)">GND</text>
<text x="155.3" y="61.8">OUT14</text>
<text x="155.3" y="64.4">OUT15</text>
<text x="245.3" y="64.4">SEG_B1</text>
<text x="245.3" y="61.8">SEG_A1</text>
<text x="142.2" y="70.7">R4</text>
<text x="245.3" y="69.4">SEG_D1</text>
<text x="245.3" y="72">SEG_E1</text>
<text x="245.3" y="66.9">SEG_C1</text>
<text x="142.2" y="73.3">4.7k</text>
<text x="151.6" y="74.5">GND</text>
<text x="245.3" y="77.1">SEG_G1</text>
<text x="245.3" y="74.5">SEG_F1</text>
<text x="138.9" y="78.3">GND</text>
<text x="150.7" y="80.9">+3.3V</text>
<text x="245.3" y="79.6">SEG_A0</text>
<text x="245.3" y="82.1">SEG_B0</text>
<text x="245.3" y="89.8">SEG_E0</text>
<text x="245.3" y="87.2">SEG_D0</text>
<text x="245.3" y="84.7">SEG_C0</text>
<text x="145.8" y="91">CLK</text>
<text x="145.8" y="93.6">SDI</text>
<text x="154.5" y="92.5" transform="rotate(-90 154.5 92.5)">VDD</text>
<text x="156.5" y="91">OUT0</text>
<text x="156.5" y="93.6">OUT1</text>
<text x="245.3" y="94.8">SEG_G0</text>
<text x="245.3" y="92.3">SEG_F0</text>
<text x="145.8" y="96.1">LE</text>
<text x="145.8" y="98.7">~{OE}</text>
<text x="156.5" y="96.1">OUT2</text>
<text x="156.5" y="98.7">OUT3</text>
<text x="156.5" y="101.2">OUT4</text>
<text x="33.5" y="107.5">GND</text>
<text x="122.8" y="107.5">+3.3V</text>
<text x="143.1" y="104.2" transform="rotate(-90 143.1 104.2)">U3</text>
<text x="156.5" y="103.7">OUT5</text>
<text x="156.5" y="106.3">OUT6</text>
<text x="232.9" y="105">+5V</text>
<text x="248.8" y="106.3">U4</text>
<text x="261.2" y="105">+3.3V</text>
<text x="120.5" y="112.6">C6</text>
<text x="156.5" y="108.8">OUT7</text>
<text x="156.5" y="111.4">OUT8</text>
<text x="156.5" y="113.9">OUT9</text>
<text x="192.3" y="110.1">PWR_FLAG</text>
<text x="213.4" y="111.4">PWR_FLAG</text>
<text x="231" y="113.3">C3</text>
<text x="244.2" y="108.2">AZ1117-3.3</text>
<text x="245.4" y="111.4">VI</text>
<text x="252.4" y="111.4">VO</text>
<text x="266.7" y="113.9">C4</text>
<text x="107.3" y="115.2">100nF/50V/X7R</text>
<text x="155.3" y="116.4">OUT10</text>
<text x="155.3" y="119">OUT11</text>
<text x="218.3" y="116.4">22uF/25V/X5R</text>
<text x="251.1" y="115.3" transform="rotate(-90 251.1 115.3)">GND</text>
<text x="266.7" y="116.4">22uF/25V/X5R</text>
<text x="123.7" y="120.2">GND</text>
<text x="143.1" y="122.9" transform="rotate(-90 143.1 122.9)">TLC59025</text>
<text x="155.3" y="121.5">OUT12</text>
<text x="155.3" y="124.1">OUT13</text>
<text x="204.1" y="125.3">+3.3V</text>
<text x="228.2" y="125.3">+3.3V</text>
<text x="232.9" y="121.5">GND</text>
<text x="248.2" y="122.8">GND</text>
<text x="262.1" y="121.5">GND</text>
<text x="145.8" y="126.6">SDO</text>
<text x="145.8" y="129.1">R-EXT</text>
<text x="154.5" y="129.8" transform="rotate(-90 154.5 129.8)">GND</text>
<text x="155.3" y="126.6">OUT14</text>
<text x="155.3" y="129.1">OUT15</text>
<text x="271.4" y="126.6">+3.3V</text>
<text x="142.2" y="135.5">R11</text>
<text x="228.2" y="137.2" transform="rotate(-90 228.2 137.2)">100R</text>
<text x="230.1" y="136" transform="rotate(-90 230.1 136)">R6</text>
<text x="235.8" y="137.2" transform="rotate(-90 235.8 137.2)">100R</text>
<text x="237.7" y="136" transform="rotate(-90 237.7 136)">R7</text>
<text x="243.4" y="137.2" transform="rotate(-90 243.4 137.2)">100R</text>
<text x="245.3" y="136" transform="rotate(-90 245.3 136)">R8</text>
<text x="251.1" y="137.2" transform="rotate(-90 251.1 137.2)">100R</text>
<text x="253" y="136" transform="rotate(-90 253 136)">R9</text>
<text x="258.7" y="137.2" transform="rotate(-90 258.7 137.2)">100R</text>
<text x="260.6" y="136.6" transform="rotate(-90 260.6 136.6)">R10</text>
<text x="276.9" y="132.9">R5</text>
<text x="276.9" y="135.5">R_100k</text>
<text x="138.9" y="143.1">GND</text>
<text x="142.2" y="138">4.7k</text>
<text x="151.6" y="139.3">GND</text>
<text x="229.5" y="142.3" transform="rotate(-90 229.5 142.3)">D2</text>
<text x="234.5" y="142.4" transform="rotate(-90 234.5 142.4)">PM</text>
<text x="237.1" y="142.3" transform="rotate(-90 237.1 142.3)">D3</text>
<text x="242.2" y="142.1" transform="rotate(-90 242.2 142.1)">AL</text>
<text x="244.7" y="142.3" transform="rotate(-90 244.7 142.3)">D4</text>
<text x="249.8" y="143.5" transform="rotate(-90 249.8 143.5)">TEMP</text>
<text x="252.3" y="142.3" transform="rotate(-90 252.3 142.3)">D5</text>
<text x="257.4" y="142.9" transform="rotate(-90 257.4 142.9)">TOP</text>
<text x="259.9" y="142.3" transform="rotate(-90 259.9 142.3)">D6</text>
<text x="265" y="143.3" transform="rotate(-90 265 143.3)">BOTT</text>
<text x="199" y="144.8" transform="rotate(-90 199 144.8)">100R</text>
<text x="200.9" y="144.2" transform="rotate(-90 200.9 144.2)">R12</text>
<text x="204.1" y="149.9" transform="rotate(-90 204.1 149.9)">100R</text>
<text x="206" y="149.3" transform="rotate(-90 206 149.3)">R14</text>
<text x="209.1" y="144.8" transform="rotate(-90 209.1 144.8)">100R</text>
<text x="211" y="144.2" transform="rotate(-90 211 144.2)">R13</text>
<text x="272.3" y="152">GND</text>
<text x="103.7" y="162.2">+3.3V</text>
<text x="113.9" y="164.7">+3.3V</text>
<text x="94.8" y="169.8">+3.3V</text>
<text x="118.1" y="169.8">R15</text>
<text x="118.1" y="172.3">100k</text>
<text x="79.3" y="177.4">100nF/50V/X7R</text>
<text x="92.6" y="174.9">C5</text>
<text x="95.8" y="182.5">GND</text>
<text x="104.6" y="190.1">GND</text>
<text x="28.4" y="192.6">GNDGND</text>
</g>
<g font-size="1.8" fill="#0f0f0f">
<text x="231.8" y="17.4">M_SEG_A1</text>
<text x="231.6" y="20">M_SEG_B1</text>
<text x="231.6" y="22.5">M_SEG_C1</text>
<text x="117.8" y="27.6">LED_MOSI</text>
<text x="118.8" y="25.1">LED_CLK</text>
<text x="168.9" y="27.6">M_SEG_G0</text>
<text x="168.9" y="25.1">M_SEG_B0</text>
<text x="231.6" y="25.1">M_SEG_D1</text>
<text x="231.7" y="27.6">M_SEG_E1</text>
<text x="119.9" y="32.7">~{LED_OE}</text>
<text x="120.2" y="30.1">LED_LE</text>
<text x="168.9" y="32.7">M_SEG_D1</text>
<text x="168.9" y="35.2">M_SEG_E0</text>
<text x="168.9" y="30.1">M_SEG_C1</text>
<text x="231.6" y="32.7">M_SEG_G1</text>
<text x="231.8" y="30.1">M_SEG_F1</text>
<text x="231.8" y="35.2">M_SEG_A0</text>
<text x="16.2" y="41.6">SW1</text>
<text x="61" y="36.5">IO0</text>
<text x="168.9" y="37.8">M_SEG_E1</text>
<text x="168.9" y="40.3">M_SEG_C0</text>
<text x="231.6" y="37.8">M_SEG_B0</text>
<text x="231.6" y="40.3">M_SEG_C0</text>
<text x="67.3" y="44.1">RXD0</text>
<text x="168.9" y="42.8">M_SEG_D0</text>
<text x="168.9" y="45.4">M_SEG_F0</text>
<text x="168.9" y="47.9">M_SEG_A0</text>
<text x="231.6" y="42.8">M_SEG_D0</text>
<text x="231.7" y="45.4">M_SEG_E0</text>
<text x="231.8" y="47.9">M_SEG_F0</text>
<text x="168.9" y="50.5">M_SEG_F1</text>
<text x="168.9" y="53">M_SEG_G1</text>
<text x="231.6" y="50.5">M_SEG_G0</text>
<text x="168.9" y="58.1">M_SEG_B1</text>
<text x="168.9" y="55.5">M_SEG_A1</text>
<text x="231.7" y="65.7">H_SEG_C1</text>
<text x="231.7" y="63.2">H_SEG_B1</text>
<text x="231.9" y="60.6">H_SEG_A1</text>
<text x="231.7" y="68.2">H_SEG_D1</text>
<text x="231.8" y="70.8">H_SEG_E1</text>
<text x="231.7" y="75.9">H_SEG_G1</text>
<text x="231.9" y="73.3">H_SEG_F1</text>
<text x="231.7" y="83.5">H_SEG_C0</text>
<text x="231.7" y="80.9">H_SEG_B0</text>
<text x="231.9" y="78.4">H_SEG_A0</text>
<text x="48.8" y="89.9">9 LED_PM</text>
<text x="168.9" y="89.8">H_SEG_F0</text>
<text x="231.7" y="86">H_SEG_D0</text>
<text x="231.8" y="88.6">H_SEG_E0</text>
<text x="48.8" y="95">7 IR_SIGNAL</text>
<text x="168.9" y="94.9">H_SEG_B0</text>
<text x="168.9" y="92.4">H_SEG_A0</text>
<text x="231.7" y="93.6">H_SEG_G0</text>
<text x="231.9" y="91.1">H_SEG_F0</text>
<text x="168.9" y="100">H_SEG_A1</text>
<text x="168.9" y="97.4">H_SEG_G0</text>
<text x="168.9" y="107.6">H_SEG_D1</text>
<text x="168.9" y="105.1">H_SEG_B1</text>
<text x="168.9" y="102.5">H_SEG_F1</text>
<text x="168.9" y="110.1">H_SEG_G1</text>
<text x="168.9" y="112.7">H_SEG_E1</text>
<text x="168.9" y="117.8">H_SEG_C0</text>
<text x="168.9" y="115.2">H_SEG_C1</text>
<text x="168.9" y="120.3">H_SEG_D0</text>
<text x="168.9" y="122.8">H_SEG_E0</text>
<text x="266.4" y="135.5">SW1</text>
<text x="230.8" y="152.1" transform="rotate(-90 230.8 152.1)">LED_PM</text>
<text x="238.4" y="151.5" transform="rotate(-90 238.4 151.5)">LED_AL</text>
<text x="246" y="154.2" transform="rotate(-90 246 154.2)">LED_TEMP</text>
<text x="253.7" y="153" transform="rotate(-90 253.7 153)">LED_TOP</text>
<text x="261.3" y="153.9" transform="rotate(-90 261.3 153.9)">LED_BOTT</text>
<text x="201.6" y="163.4" transform="rotate(-90 201.6 163.4)">LED_5MM_R</text>
<text x="206.7" y="163.4" transform="rotate(-90 206.7 163.4)">LED_5MM_G</text>
<text x="211.7" y="163.4" transform="rotate(-90 211.7 163.4)">LED_5MM_B</text>
<text x="119.4" y="174.9">IR_SIGNAL</text>
<text x="18.7" y="191.3" transform="rotate(-90 18.7 191.3)">IO0</text>
<text x="22.5" y="192.8" transform="rotate(-90 22.5 192.8)">TXD0</text>
<text x="26.3" y="193.1" transform="rotate(-90 26.3 193.1)">RXD0</text>
</g>
<g font-size="1.8" fill="#a90000">
<text x="153.4" y="22.3" transform="rotate(-90 153.4 22.3)">24</text>
<text x="142.2" y="25.1">3</text>
<text x="142.2" y="27.7">2</text>
<text x="163.8" y="25.1">5</text>
<text x="163.8" y="27.7">6</text>
<text x="141.6" y="32.8">21</text>
<text x="142.2" y="30.2">4</text>
<text x="163.8" y="30.2">7</text>
<text x="163.8" y="32.8">8</text>
<text x="163.8" y="35.3">9</text>
<text x="163.2" y="37.8">10</text>
<text x="163.2" y="40.4">11</text>
<text x="163.2" y="42.9">12</text>
<text x="163.2" y="45.5">13</text>
<text x="163.2" y="48">14</text>
<text x="163.2" y="50.5">15</text>
<text x="163.2" y="53.1">16</text>
<text x="163.2" y="55.6">17</text>
<text x="163.2" y="58.2">18</text>
<text x="141.6" y="60.7">22</text>
<text x="141.6" y="63.2">23</text>
<text x="163.2" y="60.7">19</text>
<text x="163.2" y="63.2">20</text>
<text x="153.4" y="68.7" transform="rotate(-90 153.4 68.7)">1</text>
<text x="142.2" y="89.9">3</text>
<text x="153.4" y="87" transform="rotate(-90 153.4 87)">24</text>
<text x="163.8" y="89.9">5</text>
<text x="142.2" y="92.5">2</text>
<text x="142.2" y="95">4</text>
<text x="163.8" y="92.5">6</text>
<text x="163.8" y="95">7</text>
<text x="141.6" y="97.5">21</text>
<text x="163.8" y="97.5">8</text>
<text x="163.8" y="100.1">9</text>
<text x="163.2" y="102.6">10</text>
<text x="163.2" y="105.2">11</text>
<text x="163.2" y="107.7">12</text>
<text x="163.2" y="110.2">13</text>
<text x="163.2" y="112.8">14</text>
<text x="243.1" y="110.2">3</text>
<text x="255.8" y="110.2">2</text>
<text x="163.2" y="115.3">15</text>
<text x="163.2" y="117.9">16</text>
<text x="249.9" y="117.5" transform="rotate(-90 249.9 117.5)">1</text>
<text x="141.6" y="125.5">22</text>
<text x="163.2" y="120.4">17</text>
<text x="163.2" y="122.9">18</text>
<text x="163.2" y="125.5">19</text>
<text x="141.6" y="128">23</text>
<text x="163.2" y="128">20</text>
<text x="153.4" y="133.4" transform="rotate(-90 153.4 133.4)">1</text>
</g>
<g font-size="1.8" fill="#a5a4a2">
<text x="35.3" y="33.7" transform="rotate(-90 35.3 33.7)">2</text>
<text x="20.9" y="36.6">3</text>
<text x="20.9" y="41.7">4</text>
<text x="48.2" y="36.6">25</text>
<text x="48.2" y="41.7">24</text>
<text x="48.2" y="39.1">35</text>
<text x="20.9" y="44.2">5</text>
<text x="48.2" y="44.2">34</text>
<text x="48.2" y="46.7">26</text>
<text x="48.2" y="49.3">29</text>
<text x="48.2" y="51.8">14</text>
<text x="48.2" y="59.4">23</text>
<text x="48.2" y="54.4">16</text>
<text x="48.2" y="56.9">13</text>
<text x="48.2" y="62">27</text>
<text x="48.2" y="64.5">28</text>
<text x="20.3" y="67.1">21</text>
<text x="20.3" y="69.6">22</text>
<text x="48.2" y="69.6">31</text>
<text x="48.2" y="67.1">30</text>
<text x="20.3" y="72.1">17</text>
<text x="20.3" y="74.7">18</text>
<text x="20.3" y="77.2">20</text>
<text x="48.2" y="72.1">33</text>
<text x="48.2" y="74.7">36</text>
<text x="48.2" y="77.2">37</text>
<text x="20.3" y="79.8">19</text>
<text x="48.2" y="82.3">11 LED_5MM_G</text>
<text x="48.2" y="79.8">10</text>
<text x="48.2" y="82.3">11</text>
<text x="48.2" y="84.8">12</text>
<text x="48.8" y="87.4">8</text>
<text x="48.8" y="89.9">9</text>
<text x="48.8" y="92.5">6</text>
<text x="48.8" y="95">7</text>
<text x="35.3" y="102.3" transform="rotate(-90 35.3 102.3)">1</text>
<text x="206.8" y="131.5" transform="rotate(-90 206.8 131.5)">2</text>
<text x="201.7" y="139.1" transform="rotate(-90 201.7 139.1)">1</text>
<text x="206.8" y="139.1" transform="rotate(-90 206.8 139.1)">3</text>
<text x="211.8" y="139.1" transform="rotate(-90 211.8 139.1)">4</text>
<text x="106.4" y="167.1" transform="rotate(-90 106.4 167.1)">3</text>
<text x="112.3" y="175">1</text>
</g>
<g font-size="1.8" fill="#939391">
<text x="37.8" y="32.6">ESP32-WROOM-32</text>
<text x="37.8" y="30.1">U2</text>
<text x="23.4" y="37.7">EN</text>
<text x="36.4" y="38.6" transform="rotate(-90 36.4 38.6)">VDD</text>
<text x="38.4" y="40.2">TXD0/IO1</text>
<text x="44.4" y="37.7">IO0</text>
<text x="23.4" y="42.8">SENSOR_VP</text>
<text x="23.4" y="45.3">SENSOR_VN</text>
<text x="38.1" y="45.3">RXD0/IO3</text>
<text x="44.4" y="42.8">IO2</text>
<text x="44.4" y="47.9">IO4</text>
<text x="43.2" y="52.9">IO12</text>
<text x="44.4" y="50.4">IO5</text>
<text x="43.2" y="55.5">IO13</text>
<text x="43.2" y="58">IO14</text>
<text x="43.2" y="60.6">IO15</text>
<text x="43.2" y="63.1">IO16</text>
<text x="43.2" y="65.6">IO17</text>
<text x="23.4" y="68.2">SDO/SD0</text>
<text x="23.4" y="70.7">SDI/SD1</text>
<text x="43.2" y="68.2">IO18</text>
<text x="43.2" y="70.7">IO19</text>
<text x="23.4" y="73.3">SHD/SD2</text>
<text x="23.4" y="75.8">SWP/SD3</text>
<text x="43.2" y="73.3">IO21</text>
<text x="43.2" y="75.8">IO22</text>
<text x="23.4" y="78.3">SCK/CLK</text>
<text x="23.4" y="80.9">SCS/CMD</text>
<text x="43.2" y="78.3">IO23</text>
<text x="43.2" y="80.9">IO25</text>
<text x="43.2" y="83.4">IO26</text>
<text x="43.2" y="86">IO27</text>
<text x="43.2" y="88.5">IO32</text>
<text x="43.2" y="91">IO33</text>
<text x="43.2" y="93.6">IO34</text>
<text x="36.4" y="99.8" transform="rotate(-90 36.4 99.8)">GND</text>
<text x="43.2" y="96.1">IO35</text>
<text x="203.7" y="106.3">+5V TP2</text>
<text x="203.9" y="115.2">TP1 GND</text>
<text x="215.9" y="134.2">D1</text>
<text x="215.9" y="136.8">LED_RGBA</text>
<text x="275.6" y="140.6">SW1</text>
<text x="275.6" y="143.1">SW_Push</text>
<text x="107.5" y="172" transform="rotate(-90 107.5 172)">VCC</text>
<text x="104.5" y="176.1">SIGNAL</text>
<text x="17.2" y="183.7">TP3 TP4 TP5 TP6 TP7</text>
<text x="24.8" y="183.7">TP5 TP6 TP7</text>
<text x="107.5" y="182.4" transform="rotate(-90 107.5 182.4)">GND</text>
<text x="108.4" y="185">U5</text>
</g>
<g font-size="1.8" fill="#9c9b98">
<text x="48.2" y="39.1">35 TXD0</text>
<text x="48.2" y="46.7">26 LED_TOP</text>
<text x="48.2" y="54.4">16 LED_MOSI</text>
<text x="48.2" y="56.9">13 LED_CLK</text>
<text x="48.2" y="64.5">28 LED_AL</text>
<text x="48.2" y="67.1">30 LED_LE</text>
<text x="48.2" y="72.1">33 ~{LED_OE}</text>
<text x="48.2" y="74.7">36 LED_TEMP</text>
<text x="48.2" y="77.2">37 LED_BOTT</text>
<text x="48.2" y="79.8">10 LED_5MM_R</text>
<text x="48.2" y="84.8">12 LED_5MM_B</text>
<text x="204.1" y="137.3" transform="rotate(-90 204.1 137.3)">R</text>
<text x="209.1" y="137.3" transform="rotate(-90 209.1 137.3)">G</text>
<text x="214.2" y="137.3" transform="rotate(-90 214.2 137.3)">B</text>
</g>
<g font-size="1.8" fill="#725600">
<text x="243.8" y="55">File:</text>
<text x="249.1" y="55">2024-clock-retrofit-leds.kicad_sch</text>
<text x="243.8" y="98.2">File:</text>
<text x="249.1" y="98.2">2024-clock-retrofit-leds.kicad_sch</text>
</g>
<g font-size="1.8" fill="#0000c2">
<text x="173.5" y="73.5">IOUT,target</text>
<text x="182" y="77.6">REXT=1.21*15.5/2MA</text>
<text x="185.2" y="73.5">=</text>
<text x="187.9" y="73.5">(1.21</text>
<text x="194.2" y="73.5">V /</text>
<text x="198.9" y="73.5">REXT)</text>
</g>
</svg>
